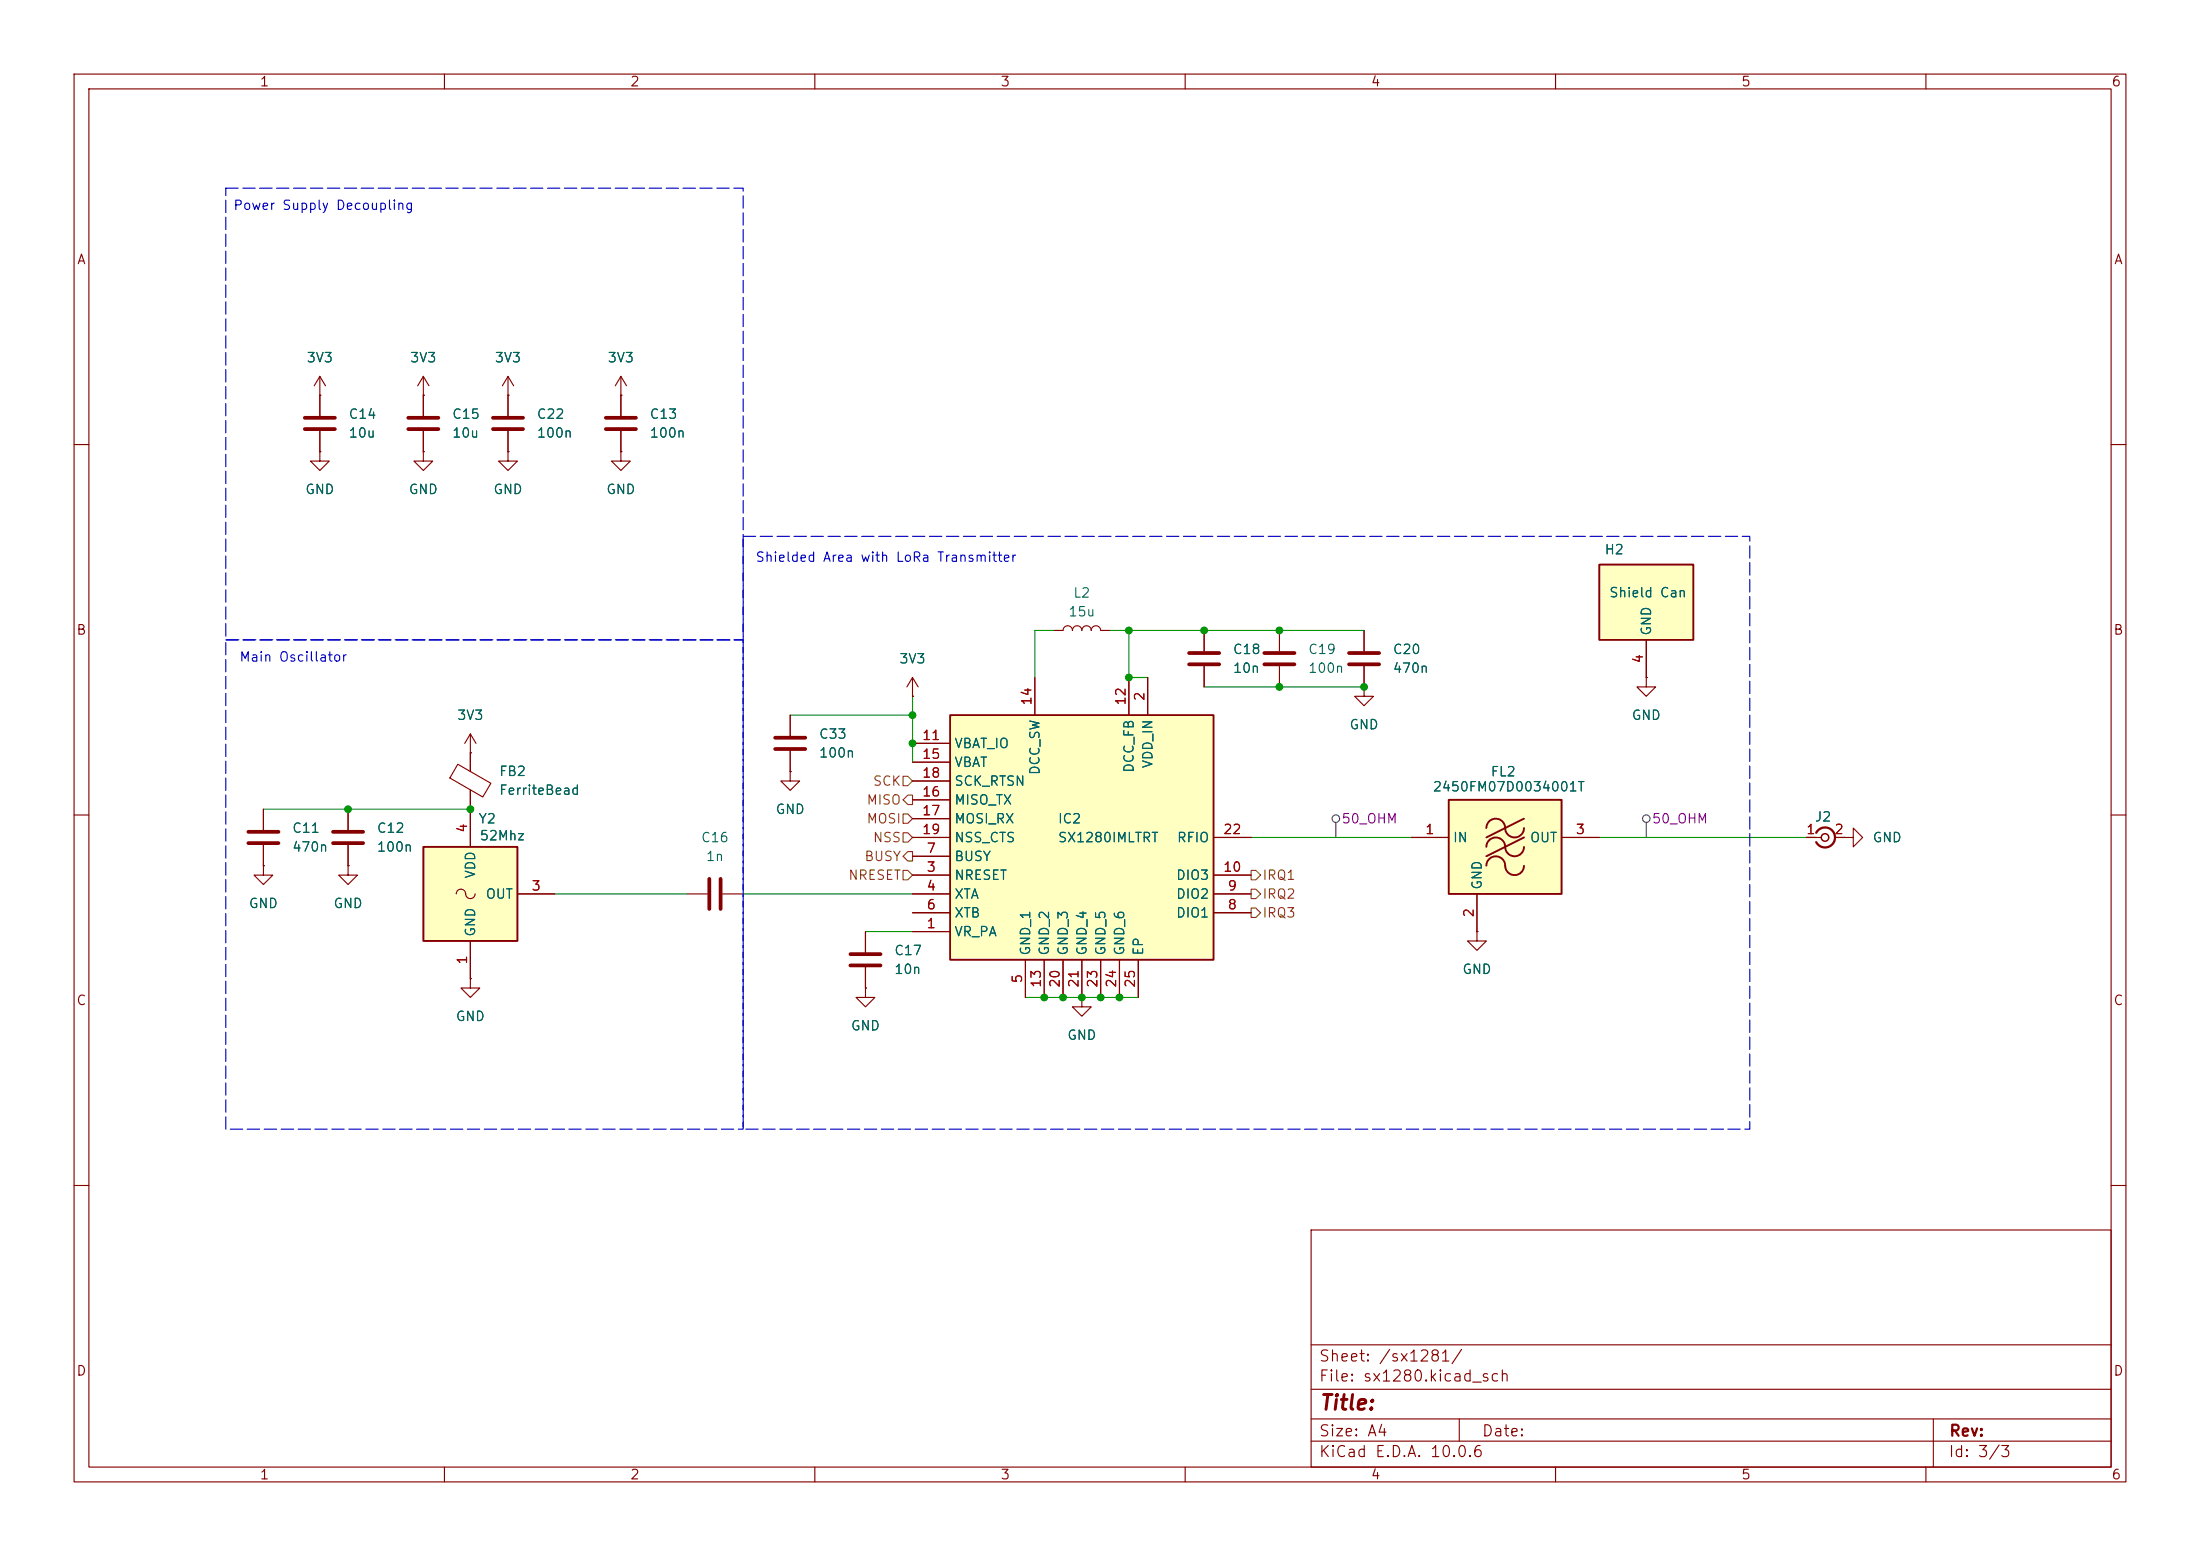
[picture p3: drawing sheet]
<svg xmlns="http://www.w3.org/2000/svg" width="297mm" height="210mm" viewBox="0 0 297 210" stroke-linecap="round" stroke-linejoin="round" font-family="sans-serif">
<g fill="none" stroke="#840000" stroke-width=".15">
<path d="M10 10h277v190h-277zM12 12h273v186h-273zM60 10v2M110 10v2M160 10v2M210 10v2M260 10v2M10 60h2M285 60h2M10 110h2M285 110h2M10 160h2"/>
<path d="M177 166h108v32h-108zM285 160h2M60 198v2M110 198v2M160 198v2M177 194.5h108M177 191.5h108M177 187.5h108M177 181.5h108M197 191.5v3M210 198v2M260 198v2"/>
<path d="M261 191.5v6.5"/>
</g>
<path d="M195.6 108h15.2v12.7h-15.2z" fill="#ffffc2"/>
<path d="M195.6 108h15.2v12.7h-15.2zM200.7 111.8a1.29 1.29 0 0 1 1.4-1.3 1.29 1.29 0 0 1 1.1 1.5 1.27 1.27 0 0 0 1.4 1 1.27 1.27 0 0 0 1.1-1.2M200.7 114.3a1.29 1.29 0 0 1 1.4-1.3 1.29 1.29 0 0 1 1.1 1.5 1.27 1.27 0 0 0 1.4 1.1 1.27 1.27 0 0 0 1.1-1.3M200.7 116.8a1.29 1.29 0 0 1 1.4-1.2 1.29 1.29 0 0 1 1.1 1.5 1.27 1.27 0 0 0 1.4 1 1.27 1.27 0 0 0 1.1-1.3M205.7 110.5l-5 2.5M205.7 113l-5 2.6" fill="none" stroke="#840000" stroke-width=".25"/>
<g fill="none" stroke="#840000" stroke-width=".15">
<path d="M57.1 53.3v2.8M57.1 58.2v2.8M68.6 53.3v2.8M68.6 58.2v2.8M83.8 53.3h.1M83.8 50.8l-.7 1.3M83.8 50.8l.8 1.3M83.8 50.8v2.5M68.6 61v1.2h1.2l-1.2 1.3-1.3-1.3h1.3M68.6 61h.1M83.8 61v1.2h1.3l-1.3 1.3-1.3-1.3h1.3M83.8 61h.1"/>
<path d="M162.6 85.1v2.8M162.6 89.9v2.8M172.7 85.1v2.8M172.7 89.9v2.8M184.1 92.7v1.3h1.3l-1.3 1.3-1.2-1.3h1.2M184.1 92.7h.1M184.1 85.1v2.8M184.1 89.9v2.8M222.2 91.4v1.3h1.3l-1.3 1.3-1.2-1.3h1.2M222.2 91.4h.1M190.5 113h5.1M210.8 113h5.1"/>
<path d="M243.8 113h2.1M247.6 113h1.3M248.9 113h1.3v-1.2l1.3 1.2-1.3 1.3v-1.3M248.9 113h.1M199.4 125.7v1.3h1.3l-1.3 1.3-1.3-1.3h1.3M199.4 125.7h.1M199.4 120.7v5"/>
</g>
<path d="M55.1 57.9h4.1M55.1 56.4h4.1M66.5 57.9h4.1M66.5 56.4h4.1M160.5 89.7h4.1M160.5 88.1h4.1M170.7 89.7h4.1M170.7 88.1h4.1M182.1 89.7h4.1M182.1 88.1h4.1" fill="none" stroke="#840000" stroke-width=".51"/>
<circle cx="246.4" cy="113" r=".51" fill="none" stroke="#840000" stroke-width=".2"/>
<path d="M245.2 112.4a1.35 1.35 0 0 1 2-.4 1.35 1.35 0 0 1 0 2.1 1.35 1.35 0 0 1-2-.4" fill="none" stroke="#840000" stroke-width=".3"/>
<path d="M215.9 76.2h12.7v10.2h-12.7z" fill="#ffffc2"/>
<path d="M215.9 76.2h12.7v10.2h-12.7z" fill="none" stroke="#840000" stroke-width=".25"/>
<path d="M142.2 85.1h1.3a.64 .64 0 0 1 .6-.6 .64 .64 0 0 1 .7 .6 .64 .64 0 0 1 .6-.6 .64 .64 0 0 1 .6 .6 .64 .64 0 0 1 .7-.6 .64 .64 0 0 1 .6 .6 .64 .64 0 0 1 .7-.6 .64 .64 0 0 1 .6 .6h1.3M222.2 86.4v5M146 134.6v1.3h1.3l-1.3 1.3-1.2-1.3h1.2M146 134.6h.1" fill="none" stroke="#840000" stroke-width=".15"/>
<path d="M128.3 96.5h35.5v33h-35.5z" fill="#ffffc2"/>
<path d="M128.3 96.5h35.5v33h-35.5z" fill="none" stroke="#840000" stroke-width=".25"/>
<g fill="none" stroke="#840000" stroke-width=".15">
<path d="M43.2 53.3h.1M43.2 50.8l-.8 1.3M43.2 50.8l.7 1.3M43.2 50.8v5.3M43.2 58.2v2.8M57.1 53.3h.1M57.1 50.8l-.7 1.3M57.1 50.8l.8 1.3M57.1 50.8v2.5M68.6 53.3h.1M68.6 50.8l-.8 1.3M68.6 50.8l.7 1.3"/>
<path d="M68.6 50.8v2.5M43.2 61v1.2h1.2l-1.2 1.3-1.3-1.3h1.3M43.2 61h.1M57.1 61v1.2h1.3l-1.3 1.3-1.2-1.3h1.2M57.1 61h.1M106.7 96.5v2.8M123.2 94h.1M123.2 91.4l-.8 1.3M123.2 91.4l.8 1.3M123.2 91.4v2.6M139.7 91.4v5.1M152.4 91.4v5.1"/>
<path d="M154.9 91.4v5.1M47 116.8v1.3h1.3l-1.3 1.3-1.3-1.3h1.3M47 116.8h.1M61.8 103.1l4.5 2.6-1.1 1.9-4.5-2.6zM63.5 101.6v2.5M63.5 106.6v2.6M106.7 104.1v1.3h1.2l-1.2 1.3-1.3-1.3h1.3M106.7 104.1h.1M106.7 101.3v2.8M123.2 118.1h5.1M123.2 115.6h5.1M123.2 100.3h5.1"/>
<path d="M123.2 102.9h5.1M123.2 108h5.1M123.2 110.5h5.1M123.2 105.4h5.1M123.2 113h5.1M163.8 118.1h5.1M163.8 113h5.1M92.7 120.7h2.8M97.5 120.7h2.8M116.8 133.4v1.2h1.3l-1.3 1.3-1.2-1.3h1.2M116.8 133.4h.1M116.8 125.7v2.8"/>
<path d="M116.8 130.6v2.8M123.2 125.7h5.1M123.2 120.7h5.1M123.2 123.2h5.1M138.4 129.5v5.1M141 129.5v5.1M143.5 129.5v5.1M146 129.5v5.1M148.6 129.5v5.1M151.1 129.5v5.1M153.7 129.5v5.1M163.8 120.7h5.1"/>
<path d="M163.8 123.2h5.1"/>
</g>
<path d="M41.1 57.9h4.1M41.1 56.4h4.1M104.6 99.6h4.1M95.8 118.6v4.1M97.3 118.6v4.1M104.6 101.1h4.1M114.8 130.3h4.1M114.8 128.8h4.1" fill="none" stroke="#840000" stroke-width=".51"/>
<path d="M57.1 114.3h12.7v12.7h-12.7z" fill="#ffffc2"/>
<g fill="none" stroke="#840000" stroke-width=".15">
<path d="M43.2 53.3h.1M43.2 53.3v2.8M43.2 58.2v2.8M57.1 53.3h.1M57.1 53.3v2.8M57.1 58.2v2.8M68.6 53.3h.1M68.6 53.3v2.8M68.6 58.2v2.8M83.8 53.3h.1M83.8 53.3v2.8M83.8 58.2v2.8"/>
<path d="M43.2 61h.1M57.1 61h.1M68.6 61h.1M83.8 61h.1M63.5 99.1v5M63.5 99.1l-.8 1.2M63.5 99.1l.8 1.2M106.7 96.5v2.8M123.2 94h.1M139.7 91.4v5.1M152.4 91.4v5.1M154.9 91.4v5.1"/>
<path d="M162.6 85.1v2.8M162.6 89.9v2.8M184.1 92.7h.1M184.1 85.1v2.8M184.1 89.9v2.8M222.2 91.4h.1M222.2 86.4v5M35.6 116.8v1.3h1.2l-1.2 1.3-1.3-1.3h1.3M35.6 116.8h.1M35.6 109.2v2.8M35.6 114v2.8M47 116.8h.1"/>
<path d="M47 109.2v2.8M47 114v2.8M63.5 101.6h.1M63.5 106.7v7.6M106.7 104.1h.1M106.7 101.3v2.8M123.2 113h5.1M123.2 118.1h5.1M123.2 115.6h5.1M123.2 100.3h5.1M123.2 102.9h5.1M123.2 108h5.1"/>
<path d="M123.2 110.5h5.1M123.2 105.4h5.1M163.8 113h5.1M163.8 118.1h5.1M190.5 113h5.1M210.8 113h5.1M243.8 113h1.3M247.6 113h1.3M248.9 113h.1M61.6 120.6a.67 .67 0 0 1 .8-.6 .67 .67 0 0 1 .5 .9 .64 .64 0 0 0 .7 .4 .64 .64 0 0 0 .5-.7M63.5 132.1v1.3h1.3l-1.3 1.2-1.3-1.2h1.3M63.5 132.1h.1"/>
<path d="M63.5 127v5.1M69.8 120.7h5.1M116.8 133.4h.1M116.8 125.7v2.8M116.8 130.6v2.8M123.2 120.7h5.1M123.2 125.7h5.1M123.2 123.2h5.1M138.4 129.5v5.1M141 129.5v5.1M143.5 129.5v5.1M146 134.6h.1"/>
<path d="M146 129.5v5.1M148.6 129.5v5.1M151.1 129.5v5.1M153.7 129.5v5.1M163.8 120.7h5.1M163.8 123.2h5.1M199.4 125.7h.1M199.4 120.7v5"/>
</g>
<path d="M57.1 114.3h12.7v12.7h-12.7z" fill="none" stroke="#840000" stroke-width=".25"/>
<path d="M81.8 57.9h4.1M81.8 56.4h4.1M33.5 113.8h4.1M33.5 112.3h4.1M45 113.8h4M45 112.3h4" fill="none" stroke="#840000" stroke-width=".51"/>
<g fill="none" stroke="#484848" stroke-width=".15">
<path d="M180.3 111v2M222.2 111v2"/>
<circle cx="180.3" cy="110.5" r=".51"/>
<circle cx="222.3" cy="110.5" r=".51"/>
</g>
<path d="M121.9 117.5h.7l.6 .6-.6 .6h-.7zM121.9 112.4h.7l.6 .6-.6 .7h-.7zM121.9 104.8h.7l.6 .6-.6 .6h-.7zM121.9 109.9h.7l.6 .6-.6 .6h-.7zM122.6 107.3h.6v1.3h-.6l-.7-.6zM122.6 114.9h.6v1.3h-.6l-.7-.6zM168.9 117.5h.6l.7 .6-.7 .6h-.6zM168.9 120h.6l.7 .7-.7 .6h-.6zM168.9 122.6h.6l.7 .6-.7 .6h-.6z" fill="none" stroke="#725600" stroke-width=".15"/>
<g fill="none" stroke="#009600" stroke-width=".15">
<path d="M106.7 96.5h16.5M123.2 94v8.9M142.2 85.1h-2.5v6.3M149.9 85.1h34.2M152.4 85.1v6.3h2.5M162.6 92.7h21.5M35.6 109.2h27.9M168.9 113h21.6M215.9 113h27.9M74.9 120.7h17.8M100.3 120.7h22.9M116.8 125.7h6.4"/>
<path d="M138.4 134.6h15.3"/>
</g>
<path d="M30.5 25.4h69.8v61h-69.8zM100.3 72.4h135.9v80h-135.9zM30.5 86.4h69.8v66h-69.8z" fill="none" stroke="#0000c2" stroke-width=".15" stroke-dasharray="1.7 .6"/>
<g fill="#009600" stroke="#009600" stroke-width=".14">
<circle cx="63.5" cy="109.2" r=".46"/>
<circle cx="47" cy="109.2" r=".46"/>
<circle cx="162.6" cy="85.1" r=".46"/>
<circle cx="146" cy="134.6" r=".46"/>
<circle cx="148.6" cy="134.6" r=".46"/>
<circle cx="151.1" cy="134.6" r=".46"/>
<circle cx="141" cy="134.6" r=".46"/>
<circle cx="143.5" cy="134.6" r=".46"/>
<circle cx="172.7" cy="92.7" r=".46"/>
<circle cx="172.7" cy="85.1" r=".46"/>
<circle cx="184.1" cy="92.7" r=".46"/>
<circle cx="152.4" cy="85.1" r=".46"/>
<circle cx="152.4" cy="91.4" r=".46"/>
<circle cx="123.2" cy="100.3" r=".46"/>
<circle cx="123.2" cy="96.5" r=".46"/>
</g>
<text font-size="2" fill="#840000" x="178" y="190.8">Title:</text>
<g font-size="1.5" fill="#840000">
<text x="178" y="184.1">Sheet: /sx1281/</text>
<text x="178" y="186.8">File: sx1280.kicad_sch</text>
<text x="178" y="197">KiCad E.D.A. 10.0.6</text>
<text x="178" y="194.2">Size: A4</text>
<text x="200" y="194.2">Date:</text>
<text x="263" y="197">Id: 3/3</text>
<text x="263" y="194.2">Rev:</text>
</g>
<g font-size="1.3" fill="#840000">
<text x="35" y="12">1</text>
<text x="85" y="12">2</text>
<text x="135" y="12">3</text>
<text x="185" y="12">4</text>
<text x="235" y="12">5</text>
<text x="285" y="12">6</text>
<text x="10.3" y="36">A</text>
<text x="285.3" y="36">A</text>
<text x="10.2" y="86">B</text>
<text x="285.2" y="86">B</text>
<text x="10.2" y="136">C</text>
<text x="285.2" y="136">C</text>
<text x="10.2" y="186">D</text>
<text x="285.2" y="186">D</text>
<text x="35" y="200">1</text>
<text x="85" y="200">2</text>
<text x="135" y="200">3</text>
<text x="185" y="200">4</text>
<text x="235" y="200">5</text>
<text x="285" y="200">6</text>
</g>
<g font-size="1.3" fill="#0000c2">
<text x="31.4" y="28.7">Power Supply Decoupling</text>
<text x="101.9" y="76.2">Shielded Area with LoRa Transmitter</text>
<text x="32.2" y="89.6">Main Oscillator</text>
</g>
<g font-size="1.3" fill="#006464">
<text x="41.3" y="49.2">3V3</text>
<text x="55.3" y="49.2">3V3</text>
<text x="66.7" y="49.2">3V3</text>
<text x="81.9" y="49.2">3V3</text>
<text x="47" y="56.8">C14</text>
<text x="47" y="59.4">10u</text>
<text x="60.9" y="56.8">C15</text>
<text x="60.9" y="59.4">10u</text>
<text x="72.4" y="56.8">C22</text>
<text x="72.4" y="59.4">100n</text>
<text x="87.6" y="56.8">C13</text>
<text x="87.6" y="59.4">100n</text>
<text x="41.1" y="67">GND</text>
<text x="55.1" y="67">GND</text>
<text x="66.5" y="67">GND</text>
<text x="81.8" y="67">GND</text>
<text x="216.5" y="75.1">H2</text>
<text x="144.1" y="83.5">15u</text>
<text x="144.8" y="81">L2</text>
<text x="217.2" y="80.9">Shield Can</text>
<text x="121.3" y="89.9">3V3</text>
<text x="166.4" y="88.6">C18</text>
<text x="176.5" y="88.6">C19</text>
<text x="187.9" y="88.6">C20</text>
<text x="223.2" y="85.9" transform="rotate(-90 223.2 85.9)">GND</text>
<text x="166.4" y="91.1">10n</text>
<text x="176.5" y="91.1">100n</text>
<text x="187.9" y="91.1">470n</text>
<text x="61.6" y="97.5">3V3</text>
<text x="110.5" y="100">C33</text>
<text x="128.8" y="101.3">VBAT_IO</text>
<text x="182.1" y="98.8">GND</text>
<text x="220.2" y="97.5">GND</text>
<text x="67.3" y="105.1">FB2</text>
<text x="67.3" y="107.6">FerriteBead</text>
<text x="110.5" y="102.6">100n</text>
<text x="128.8" y="103.8">VBAT</text>
<text x="128.8" y="106.4">SCK_RTSN</text>
<text x="140.7" y="104.7" transform="rotate(-90 140.7 104.7)">DCC_SW</text>
<text x="153.4" y="104.4" transform="rotate(-90 153.4 104.4)">DCC_FB</text>
<text x="155.9" y="103.8" transform="rotate(-90 155.9 103.8)">VDD_IN</text>
<text x="193.3" y="107.1">2450FM07D0034001T</text>
<text x="201.2" y="105.1">FL2</text>
<text x="39.4" y="112.7">C11</text>
<text x="50.8" y="112.7">C12</text>
<text x="64.5" y="111.5">Y2</text>
<text x="64.7" y="113.7">52Mhz</text>
<text x="94.5" y="114">C16</text>
<text x="104.6" y="110.2">GND</text>
<text x="128.8" y="108.9">MISO_TX</text>
<text x="128.8" y="111.5">MOSI_RX</text>
<text x="128.8" y="114">NSS_CTS</text>
<text x="142.7" y="111.5">IC2</text>
<text x="142.7" y="114">SX1280IMLTRT</text>
<text x="158.8" y="114">RFIO</text>
<text x="196.1" y="114">IN</text>
<text x="206.5" y="114">OUT</text>
<text x="244.9" y="111.2">J2</text>
<text x="252.7" y="114">GND</text>
<text x="39.4" y="115.3">470n</text>
<text x="50.8" y="115.3">100n</text>
<text x="64.5" y="118.7" transform="rotate(-90 64.5 118.7)">VDD</text>
<text x="95.2" y="116.5">1n</text>
<text x="128.8" y="119.1">NRESET</text>
<text x="128.8" y="116.5">BUSY</text>
<text x="158.7" y="119.1">DIO3</text>
<text x="33.5" y="122.9">GND</text>
<text x="44.9" y="122.9">GND</text>
<text x="65.5" y="121.6">OUT</text>
<text x="128.8" y="121.6">XTA</text>
<text x="128.8" y="124.2">XTB</text>
<text x="158.7" y="124.2">DIO1</text>
<text x="158.7" y="121.6">DIO2</text>
<text x="200.4" y="120.2" transform="rotate(-90 200.4 120.2)">GND</text>
<text x="64.5" y="126.5" transform="rotate(-90 64.5 126.5)">GND</text>
<text x="120.6" y="129.2">C17</text>
<text x="120.6" y="131.8">10n</text>
<text x="128.8" y="126.7">VR_PA</text>
<text x="139.4" y="129.1" transform="rotate(-90 139.4 129.1)">GND_1</text>
<text x="141.9" y="129.1" transform="rotate(-90 141.9 129.1)">GND_2</text>
<text x="144.5" y="129.1" transform="rotate(-90 144.5 129.1)">GND_3</text>
<text x="147" y="129.1" transform="rotate(-90 147 129.1)">GND_4</text>
<text x="149.6" y="129.1" transform="rotate(-90 149.6 129.1)">GND_5</text>
<text x="152.1" y="129.1" transform="rotate(-90 152.1 129.1)">GND_6</text>
<text x="154.6" y="129.1" transform="rotate(-90 154.6 129.1)">EP</text>
<text x="197.3" y="131.8">GND</text>
<text x="61.4" y="138.1">GND</text>
<text x="114.8" y="139.4">GND</text>
<text x="144" y="140.7">GND</text>
</g>
<g font-size="1.3" fill="#a90000">
<text x="222.1" y="89.6" transform="rotate(-90 222.1 89.6)">4</text>
<text x="139.6" y="95.3" transform="rotate(-90 139.6 95.3)">14</text>
<text x="152.3" y="95.3" transform="rotate(-90 152.3 95.3)">12</text>
<text x="154.8" y="94.7" transform="rotate(-90 154.8 94.7)">2</text>
<text x="124.4" y="100.2">11</text>
<text x="124.4" y="102.7">15</text>
<text x="124.4" y="107.8">16</text>
<text x="124.4" y="105.3">18</text>
<text x="63.4" y="112.5" transform="rotate(-90 63.4 112.5)">4</text>
<text x="124.4" y="110.4">17</text>
<text x="124.4" y="112.9">19</text>
<text x="165" y="112.9">22</text>
<text x="192.3" y="112.9">1</text>
<text x="212.6" y="112.9">3</text>
<text x="243.7" y="112.9">1</text>
<text x="247.6" y="112.9">2</text>
<text x="125" y="118">3</text>
<text x="125" y="115.4">7</text>
<text x="165" y="118">10</text>
<text x="71.7" y="120.5">3</text>
<text x="125" y="125.6">1</text>
<text x="125" y="120.5">4</text>
<text x="125" y="123.1">6</text>
<text x="165.6" y="123.1">8</text>
<text x="165.6" y="120.5">9</text>
<text x="199.3" y="123.9" transform="rotate(-90 199.3 123.9)">2</text>
<text x="63.4" y="130.3" transform="rotate(-90 63.4 130.3)">1</text>
<text x="138.3" y="132.8" transform="rotate(-90 138.3 132.8)">5</text>
<text x="140.8" y="133.4" transform="rotate(-90 140.8 133.4)">13</text>
<text x="143.4" y="133.4" transform="rotate(-90 143.4 133.4)">20</text>
<text x="145.9" y="133.4" transform="rotate(-90 145.9 133.4)">21</text>
<text x="148.5" y="133.4" transform="rotate(-90 148.5 133.4)">23</text>
<text x="151" y="133.4" transform="rotate(-90 151 133.4)">24</text>
<text x="153.5" y="133.4" transform="rotate(-90 153.5 133.4)">25</text>
</g>
<g font-size="1.3" fill="#725600">
<text x="117.8" y="106.4">SCK</text>
<text x="116.9" y="108.9">MISO</text>
<text x="116.9" y="111.5">MOSI</text>
<text x="117.8" y="114">NSS</text>
<text x="114.4" y="119.1">NRESET</text>
<text x="116.6" y="116.5">BUSY</text>
<text x="170.3" y="119.1">IRQ1</text>
<text x="170.3" y="121.6">IRQ2</text>
<text x="170.3" y="124.2">IRQ3</text>
</g>
<g font-size="1.3" fill="#840084">
<text x="181" y="111.5">50_OHM</text>
<text x="222.9" y="111.5">50_OHM</text>
</g>
</svg>
